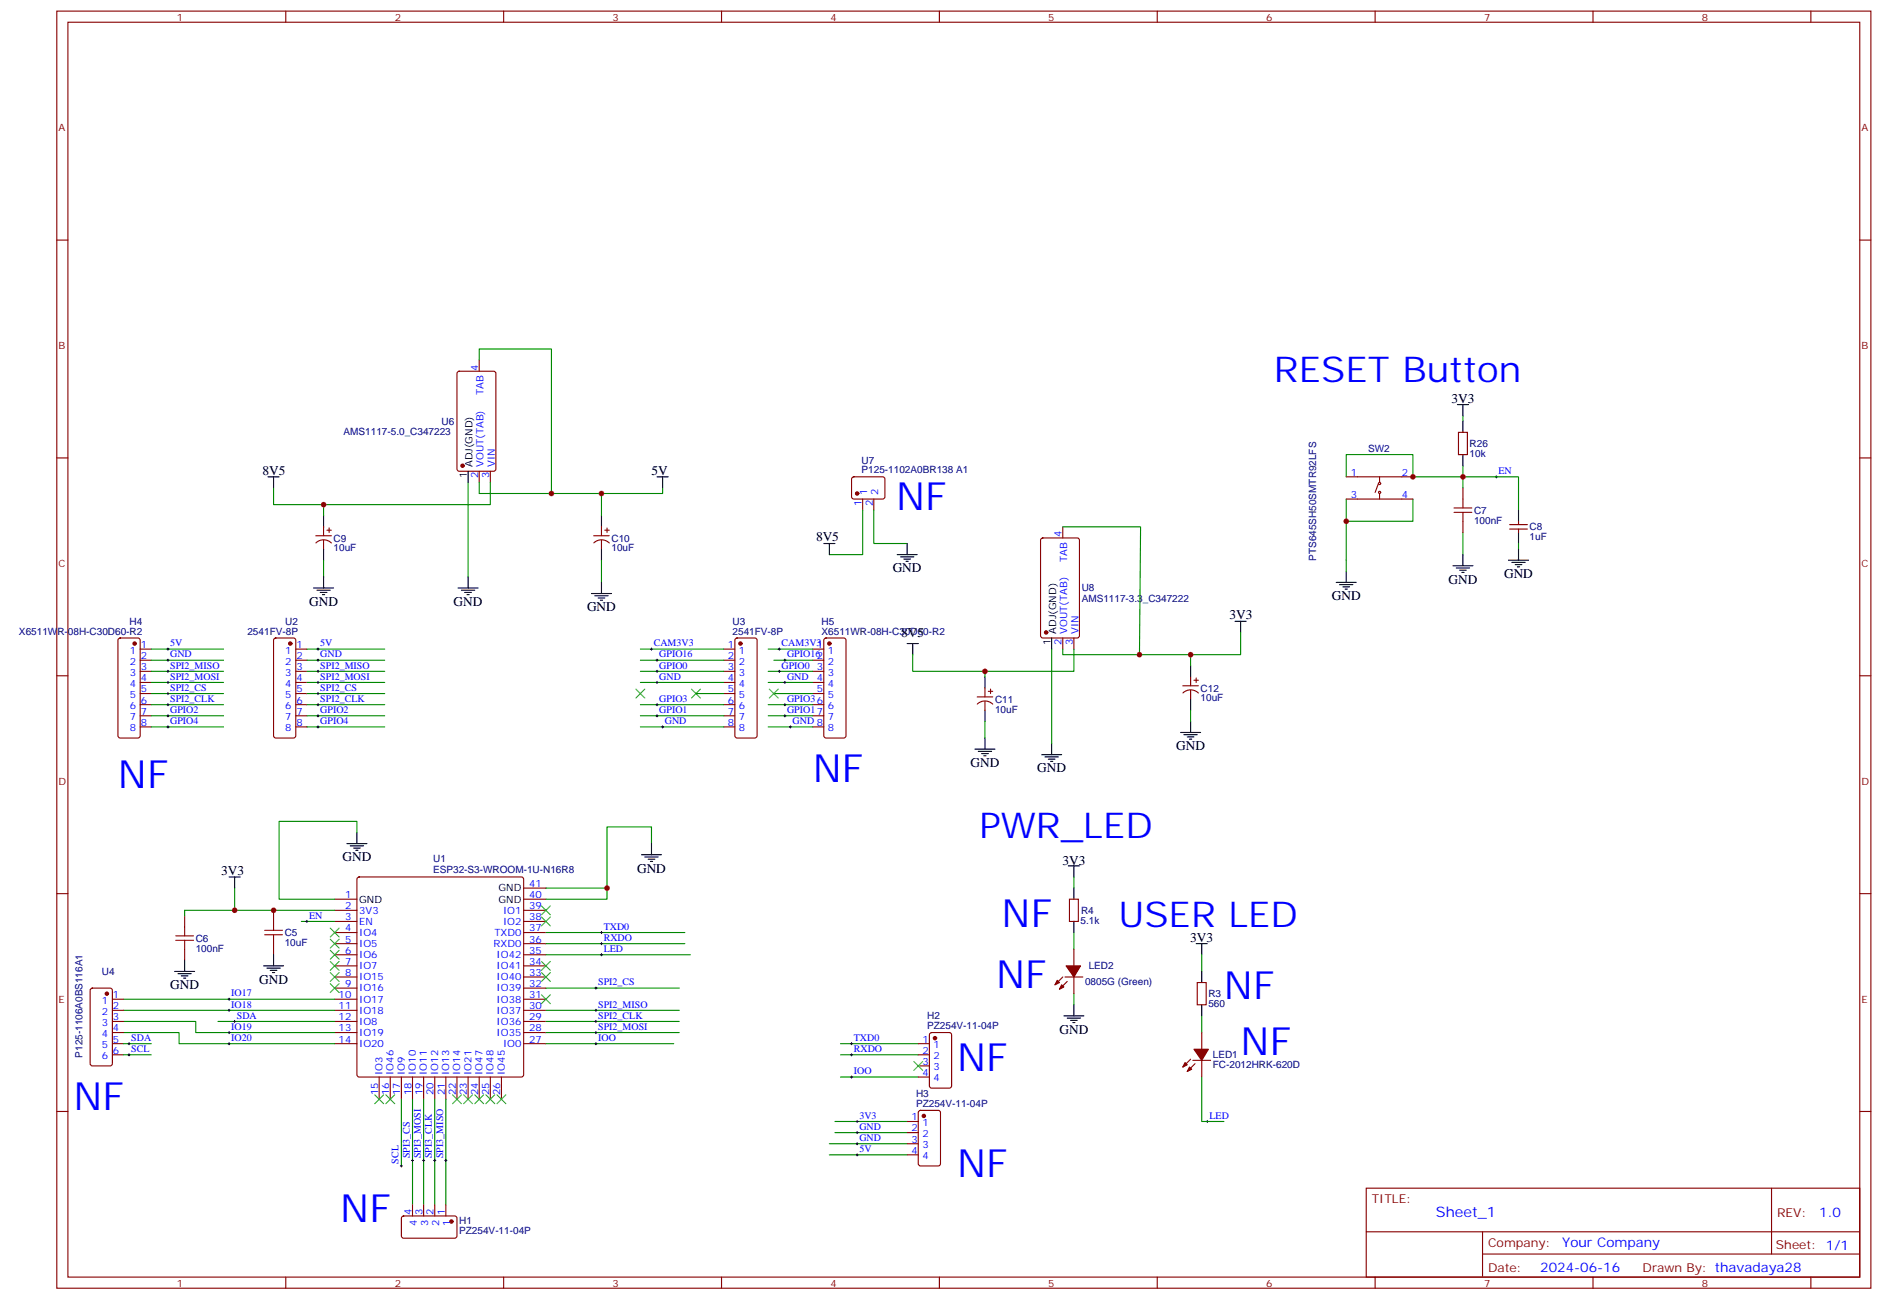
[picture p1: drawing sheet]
<svg xmlns="http://www.w3.org/2000/svg" width="597mm" height="413mm" viewBox="0 0 597 413" stroke-linecap="round" stroke-linejoin="round" font-family="sans-serif">
<g fill="none" stroke="#870000" stroke-width=".35">
<path d="M18 3.5h575.8v405.4h-575.8zM21.6 7.1h568.6v398.2h-568.6zM90.7 3.5v3.6M159.8 3.5v3.6M229 3.5v3.6M298.1 3.5v3.6M367.3 3.5v3.6M436.4 3.5v3.6M505.6 3.5v3.6M574.7 3.5v3.6M18 76.2h3.6M590.2 76.2h3.6"/>
<path d="M145.3 118l.4-.2h11l.6 .5 .1 30.6-.5 .6-11.2 .1-.6-.5-.1-30.6zM152.1 114.3v3.5M462.9 137.2h2.8v7.1h-2.8zM18 145.3h3.6M152.1 149.6v3.5M155.6 149.6v3.5M270.5 151.5l.5-.2 9.4 .1 .4 .6v6l-.7 .4-9.4-.1-.4-.6v-5.7zM273.8 158.4v3.5M277.3 158.4v3.5M427.2 158.4h21.2M427.2 151.3h21.2M437.5 153.5l-1.1 2.8"/>
<path d="M437.8 151.3v1.8M437.8 156.6v1.8M464.3 154.9v3.5M590.2 145.3h3.6M100.2 170h5M100.3 172.3a3.5 3.5 0 0 1 4.9 0M102.7 167.2v2.8M102.7 171.4v2.9M103.8 168.3h1.4M104.5 167.6v1.4M188.4 170h5M188.5 172.3a3.5 3.5 0 0 1 4.9 0"/>
<path d="M190.9 167.2v2.8M190.9 171.4v2.9M191.9 168.3h1.5M192.7 167.6v1.4M330.5 171l.4-.3h11l.6 .5 .1 30.6-.5 .6-11.2 .1-.6-.5-.1-30.6zM337.3 167.2v3.5M464.3 165.5v3.5M479.1 167.9h5.7M479.1 166.5h5.7M481.9 165.5v1M481.9 167.9v1.1M18 214.5h3.6"/>
<path d="M37.7 202.7l.4-.2h5.7l.5 .2 .2 .5v30.3l-.2 .5-.5 .2h-5.7l-.5-.2-.2-.5v-30.3zM44.5 206h3.5M44.5 209.5h3.5M44.5 213.1h3.5M44.5 216.6h3.5M87.1 202.7l.4-.2h5.7l.5 .2 .2 .5v30.3l-.3 .5-.4 .2h-5.7l-.5-.2-.2-.5v-30.3zM93.9 206h3.5M93.9 209.5h3.5M93.9 213.1h3.5M93.9 216.6h3.5M229.7 206h3.5M229.7 209.5h3.5"/>
<path d="M229.7 213.1h3.5M229.7 216.6h3.5M233.5 202.7l.4-.2h5.7l.5 .2 .2 .5v30.3l-.3 .5-.4 .2h-5.7l-.5-.2-.2-.5v-30.3zM257.9 206h3.5M257.9 209.5h3.5M257.9 213.1h3.5M257.9 216.6h3.5M261.7 202.7l.4-.2h5.7l.5 .2 .2 .5v30.3l-.2 .5-.5 .2h-5.7l-.4-.2-.3-.5v-30.3zM312.6 218.4v2.8M313.7 219.4h1.4M314.4 218.7v1.4M337.3 202.5v3.5"/>
<path d="M340.8 202.5v3.5M375.4 217.7h4.9M375.4 219.9a3.5 3.5 0 0 1 4.9 .1M377.9 214.8v2.9M377.9 219.1v2.8M378.9 215.9h1.4M379.6 215.2v1.4M590.2 214.5h3.6M44.5 220.1h3.5M44.5 223.7h3.5M44.5 227.2h3.5M44.5 230.7h3.5"/>
<path d="M93.9 220.1h3.5M93.9 223.7h3.5M93.9 227.2h3.5M93.9 230.7h3.5M229.7 220.1h3.5M229.7 223.7h3.5M229.7 227.2h3.5M229.7 230.7h3.5M257.9 220.1h3.5M257.9 223.7h3.5M257.9 227.2h3.5M257.9 230.7h3.5"/>
<path d="M310.1 221.2h5M310.2 223.5a3.5 3.5 0 0 1 4.9 0M312.6 222.6v2.8M113.5 278.5l.5-.2h51.5l.5 .2 .2 .5v62.1l-.2 .5-.5 .2h-51.5l-.5-.2-.2-.5v-62.1zM18 283.6h3.6M58.6 290.7v3.5M86.8 288.9v3.6M86.8 299.5v3.5M106.2 299.5h7.1M106.2 296h7.1M106.2 292.5h7.1M106.2 288.9h7.1"/>
<path d="M106.2 285.4h7.1M166.2 281.9h7M166.2 299.5h7M166.2 296h7M166.2 292.5h7M166.2 288.9h7M166.2 285.4h7M339.4 285.4h2.8v7.1h-2.8zM590.2 283.6h3.6M28.8 313.8l.5-.2h5.7l.6 .5 .1 23.5-.5 .7h-5.9l-.6-.4-.1-23.6zM35.7 317.1h3.5M58.6 301.3v3.5"/>
<path d="M106.2 317.1h7.1M106.2 313.6h7.1M106.2 310.1h7.1M106.2 306.6h7.1M106.2 303h7.1M166.2 317.1h7M166.2 313.6h7M166.2 310.1h7M166.2 306.6h7M166.2 303h7M337.3 310.1l-2.5 2.5M338 310.1h5.6"/>
<path d="M338.7 311.5l-2.5 2.5M340.8 301.3v5.3M340.8 310.1v5.3M380 311.9h2.8v7h-2.8zM35.7 331.3h3.5M35.7 327.7h3.5M35.7 324.2h3.5M35.7 320.7h3.5M35.7 334.8h3.5M106.2 331.3h7.1M106.2 327.7h7.1M106.2 324.2h7.1"/>
<path d="M106.2 320.7h7.1M166.2 331.3h7M166.2 327.7h7M166.2 324.2h7M166.2 320.7h7M291.4 331.3h3.6M291.4 334.8h3.6M291.4 338.3h3.6M295.2 327.9l.5-.2h5.6l.7 .5v16.5l-.4 .6-5.9 .1-.7-.5v-16.5zM377.9 336.2l-2.5 2.5M378.6 336.6h5.6M379.3 337.6l-2.5 2.5"/>
<path d="M381.4 327.7v5.3M381.4 336.6v5.2M18 352.8h3.6M120.3 341.8v7.1M123.9 341.8v7.1M127.4 341.8v7.1M130.9 341.8v7.1M134.4 341.8v7.1M138 341.8v7.1M141.5 341.8v7.1M145 341.8v7.1M148.6 341.8v7.1"/>
<path d="M152.1 341.8v7.1M155.6 341.8v7.1M159.1 341.8v7.1M287.9 356h3.5M287.9 359.5h3.5M291.4 341.8h3.6M291.7 352.6l.4-.2h5.7l.6 .5 .1 16.5-.5 .6-5.9 .1-.6-.5-.1-16.5zM590.2 352.8h3.6M287.9 363h3.5M287.9 366.5h3.5M433.6 377.1h156.6v28.2h-156.6zM562.2 377.1v20.9"/>
<path d="M127.6 386.1l.5-.2 16.5 .1 .4 .6v6l-.7 .4-16.5-.1-.4-.6v-5.7zM130.9 382.4v3.5M134.4 382.4v3.5M138 382.4v3.5M141.5 382.4v3.5M433.6 391h156.5M470.5 398h119.6M470.5 391v14.1M90.7 405.3v3.6M159.8 405.3v3.6M229 405.3v3.6M298.1 405.3v3.6"/>
<path d="M367.3 405.3v3.6M436.4 405.3v3.6M505.6 405.3v3.6M574.7 405.3v3.6"/>
<circle cx="437.8" cy="156.3" r=".35"/>
<circle cx="437.8" cy="153.5" r=".35"/>
</g>
<g fill="#870000" stroke="#870000" stroke-width=".35">
<path d="M377.5 338.7l.7 .7-1.4 .7z"/>
<path d="M376.1 337.3l.7 .7-1.4 .7z"/>
<path d="M378.9 333h4.6l-2.1 3.6z"/>
<path d="M336.9 312.6l.7 .7-1.4 .7z"/>
<path d="M335.5 311.2l.7 .7-1.4 .7z"/>
<path d="M338.3 306.6h4.6l-2.1 3.5z"/>
<circle cx="92.1" cy="204.3" r=".53"/>
<circle cx="235" cy="204.3" r=".53"/>
<circle cx="143.3" cy="387.7" r=".53"/>
<circle cx="33.9" cy="315.4" r=".53"/>
<circle cx="296.7" cy="329.5" r=".53"/>
<circle cx="293.2" cy="354.2" r=".53"/>
<circle cx="42.7" cy="204.3" r=".53"/>
<circle cx="263.2" cy="204.3" r=".53"/>
<circle cx="272" cy="156.6" r=".53"/>
<circle cx="146.8" cy="147.8" r=".53"/>
<circle cx="332" cy="200.7" r=".53"/>
</g>
<g fill="none" stroke="#008700" stroke-width=".35">
<path d="M152.1 114.3v-3.5h22.9v45.8M464.3 131.9v1.8M148.6 153.1v30M152.1 153.1v3.5h58.2v-1.7M155.6 153.1v7.1h-68.8v-5.3M190.9 156.6v7.1M427.2 158.4v7.1h21.2v-7.1M427.2 151.3v-7h21.2v7h33.5v10.6M464.3 147.8v7.1M102.7 160.2v3.5M102.7 177.8v5.3M190.9 177.8v7.1"/>
<path d="M273.8 161.9v14.1h-10.6M277.3 161.9v10.6h10.6M337.3 167.2h24.7l-.4 40.6M427.2 165.5v15.8M464.3 169v7M481.9 172.5v1.8M48 206h22.9M48 209.5h22.9M48 213.1h22.9M48 216.6h22.9M97.4 206h24.7M97.4 209.5h24.7"/>
<path d="M97.4 213.1h24.7M97.4 216.6h24.7M203.2 206h26.5M203.2 209.5h26.5M203.2 213.1h26.5M203.2 216.6h26.5M243.8 206h14.1M243.8 213.1h14.1M243.8 216.6h14.1M245.6 209.5h12.3M312.6 213.1v1.7M333.8 206v30"/>
<path d="M340.8 206v7.1h-51.1v-5.3M377.9 207.8v3.5M393.7 200.7v7.1h-56.4v-1.8M48 220.1h22.9M48 223.7h22.9M48 227.2h22.9M48 230.7h22.9M97.4 220.1h24.7M97.4 223.7h24.7M97.4 227.2h24.7M97.4 230.7h24.7M203.2 223.7h26.5"/>
<path d="M203.2 227.2h26.5M203.2 230.7h26.5M220.9 220.1h8.8M243.8 223.7h14.1M243.8 227.2h14.1M243.8 230.7h14.1M245.6 220.1h12.3M312.6 229v5.2M377.9 225.4v3.6M113.3 264.2v-3.5h-24.7v24.7h17.6M206.8 267.8v-5.3h-14.1v22.9h-19.5M340.8 278.3v3.6"/>
<path d="M74.5 281.9v7M95.6 292.5h10.6M106.2 288.9h-47.6v1.8M173.2 299.5h44.1M173.2 296h44.1M173.2 281.9h19.5M340.8 296v5.3M39.2 317.1h67M173.2 313.6h42.4M173.2 303h45.9M340.8 315.4v3.5M381.4 303v5.3"/>
<path d="M39.2 320.7h67M39.2 324.2h22.9v3.5h44.1M39.2 327.7h17.6v3.6h49.4M39.2 331.3h8.8M39.2 334.8h8.8M69.2 324.2h37M173.2 327.7h42.4M173.2 320.7h42.4M173.2 324.2h42.4M173.2 331.3h40.6M266.7 331.3h24.7M266.7 334.8h24.7"/>
<path d="M381.4 322.4v5.3M127.4 348.9v21.2M130.9 348.9v33.5M134.4 348.9v33.5M138 348.9v33.5M141.5 348.9v33.5M265 359.5h22.9M265 356h22.9M266.7 341.8h24.7M381.4 341.8v14.2h7M263.2 363h24.7M263.2 366.5h24.7"/>
</g>
<g fill="none" stroke="#000" stroke-width=".32">
<path d="M474.5 151.3h.7M474.9 151v.7M53 206h.7M53 209.5h.7M53 216.6h.7M53 213.1h.7M53.3 205.7v.7M53.3 209.2v.7M53.3 212.7v.7M53.3 216.3v.7M53.3 219.8v.7M100.6 206h.7"/>
<path d="M100.6 209.5h.7M100.6 216.6h.7M100.6 213.1h.7M100.9 205.7v.7M100.9 209.2v.7M100.9 212.7v.7M100.9 216.3v.7M100.9 219.8v.7M206.4 206h.7M206.8 205.7v.7M208.2 209.5h.7M208.2 216.6h.7"/>
<path d="M208.2 213.1h.7M208.5 209.2v.7M208.5 212.7v.7M208.5 216.3v.7M247 206h.7M247 213.1h.7M247.3 205.7v.7M247.3 212.7v.7M248.7 209.5h.7M248.7 216.6h.7M249.1 209.2v.7M249.1 216.3v.7"/>
<path d="M53 230.7h.7M53 227.2h.7M53 223.7h.7M53 220.1h.7M53.3 223.3v.7M53.3 226.8v.7M53.3 230.4v.7M100.6 230.7h.7M100.6 227.2h.7M100.6 223.7h.7M100.6 220.1h.7M100.9 223.3v.7"/>
<path d="M100.9 226.8v.7M100.9 230.4v.7M208.2 227.2h.7M208.2 223.7h.7M208.5 223.3v.7M208.5 226.8v.7M209.9 230.7h.7M210.3 230.4v.7M248.7 227.2h.7M248.7 223.7h.7M249.1 223.3v.7M249.1 226.8v.7"/>
<path d="M250.5 230.7h.7M250.9 230.4v.7M97 292.5h.8M97.4 292.1v.7M190.5 296h.7M190.5 299.5h.7M190.9 295.6v.7M190.9 299.2v.7M72.4 317.1h.7M72.7 316.8v.7M188.8 313.6h.7M189.1 313.3v.7"/>
<path d="M190.5 303h.7M190.9 302.7v.7M40.6 331.3h.7M40.6 334.8h.7M41 330.9v.7M41 334.4v.7M72.4 327.7h.7M72.4 320.7h.7M72.4 331.3h.7M72.7 320.3v.7M72.7 327.4v.7M72.7 330.9v.7"/>
<path d="M74.1 324.2h.7M74.5 323.9v.7M188.8 327.7h.7M188.8 320.7h.7M188.8 324.2h.7M188.8 331.3h.7M189.1 320.3v.7M189.1 323.9v.7M189.1 327.4v.7M189.1 330.9v.7M269.9 331.3h.7M269.9 334.8h.7"/>
<path d="M270.3 330.9v.7M270.3 334.4v.7M269.9 341.8h.7M270.3 341.5v.7M271.7 356h.7M271.7 359.5h.7M272 355.6v.7M272 359.1v.7M382.8 356h.7M383.2 355.6v.7M127 370.1h.7M127.4 369.7v.7"/>
<path d="M130.6 368.3h.7M130.9 367.9v.8M134.1 368.3h.7M134.4 367.9v.8M137.6 368.3h.7M138 367.9v.8M141.1 368.3h.8M141.5 367.9v.8M271.7 363h.7M271.7 366.5h.7M272 362.7v.7M272 366.2v.7"/>
</g>
<g fill="none" stroke="#000" stroke-width=".35">
<path d="M462.5 128.4h3.6M464.3 128.4v3.5M464.3 133.7v3.5M85.1 151.3h3.5M86.8 151.3v3.6M148.6 149.6v3.5M208.5 151.3h3.6M210.3 151.3v3.6M464.3 144.3v3.5M102.7 163.7v3.5M102.7 174.3v3.5M190.9 163.7v3.5"/>
<path d="M190.9 174.3v3.5M261.4 172.5h3.6M263.2 172.5v3.5M284.7 176h6.4M285.8 176.7h4.2M286.8 177.4h2.2M287.5 178.2h.8M287.9 172.5v3.5M461.1 179.6h6.4M464.3 176v3.6M478.8 177.8h6.3M479.8 178.5h4.2"/>
<path d="M480.9 179.2h2.1M481.6 179.9h.7M481.9 161.9v3.6M481.9 169v3.5M481.9 174.3v3.5M99.5 186.6h6.4M100.6 187.3h4.2M101.6 188h2.2M102.3 188.7h.7M102.7 183.1v3.5M145.4 186.6h6.3M146.4 187.3h4.3"/>
<path d="M147.5 188h2.1M148.2 188.7h.7M148.6 183.1v3.5M187.7 188.4h6.4M188.8 189.1h4.2M189.8 189.8h2.1M190.5 190.5h.7M190.9 184.9v3.5M392 197.2h3.5M393.7 197.2v3.5M424.1 184.9h6.3M425.1 185.6h4.3"/>
<path d="M426.2 186.3h2.1M426.9 187h.7M427.2 181.3v3.6M462.2 180.3h4.2M463.2 181h2.1M463.9 181.7h.7M287.9 204.3h3.5M289.7 204.3v3.5M312.6 214.8v3.6M333.8 202.5v3.5M377.9 211.3v3.5M309.4 237.8h6.4"/>
<path d="M310.5 238.5h4.2M311.5 239.2h2.2M312.2 239.9h.7M312.6 225.4v3.6M312.6 234.2v3.6M330.6 239.5h6.3M333.8 236v3.5M374.7 232.5h6.3M375.7 233.2h4.3M376.8 233.9h2.1M377.5 234.6h.7M377.9 221.9v3.5"/>
<path d="M377.9 229v3.5M331.6 240.2h4.3M332.7 240.9h2.1M333.4 241.7h.7M72.7 278.3h3.5M74.5 278.3v3.6M110.1 267.8h6.4M111.2 268.5h4.2M112.2 269.2h2.1M112.9 269.9h.7M113.3 264.2v3.6M203.6 271.3h6.3"/>
<path d="M204.6 272h4.3M205.7 272.7h2.1M206.4 273.4h.7M206.8 267.8v3.5M339.1 274.8h3.5M340.8 274.8v3.5M340.8 281.9v3.5M340.8 292.5v3.5M379.6 299.5h3.6M381.4 299.5v3.5M55.4 308.3h6.4M56.5 309h4.2"/>
<path d="M57.5 309.7h2.2M58.2 310.4h.7M58.6 304.8v3.5M83.6 306.6h6.4M84.7 307.3h4.2M85.8 308h2.1M86.5 308.7h.7M86.8 303v3.6M340.8 318.9v3.5M381.4 308.3v3.6M381.4 318.9v3.5M337.6 322.4h6.4"/>
<path d="M338.7 323.1h4.2M339.8 323.9h2.1M340.5 324.6h.7"/>
</g>
<g fill="none" stroke="#3c3" stroke-width=".35">
<path d="M201.8 218.7l2.8 2.8M204.6 218.7l-2.8 2.8M219.5 218.7l2.8 2.8M222.3 218.7l-2.8 2.8M244.2 218.7l2.8 2.8M247 218.7l-2.8 2.8M104.8 294.6l2.8 2.8M104.8 298.1l2.8 2.8M107.6 294.6l-2.8 2.8M107.6 298.1l-2.8 2.8M171.8 291l2.9 2.9M171.8 287.5l2.9 2.8"/>
<path d="M174.7 291l-2.9 2.9M174.7 287.5l-2.9 2.8M104.8 301.6l2.8 2.8M104.8 305.2l2.8 2.8M104.8 308.7l2.8 2.8M104.8 312.2l2.8 2.8M107.6 301.6l-2.8 2.8M107.6 305.2l-2.8 2.8M107.6 308.7l-2.8 2.8M107.6 312.2l-2.8 2.8M171.8 305.2l2.9 2.8M171.8 308.7l2.9 2.8"/>
<path d="M171.8 315.7l2.9 2.9M174.7 305.2l-2.9 2.8M174.7 308.7l-2.9 2.8M174.7 315.7l-2.9 2.9M290 336.9l2.8 2.8M292.8 336.9l-2.8 2.8M118.9 347.5l2.8 2.8M121.7 347.5l-2.8 2.8M122.4 347.5l2.9 2.8M125.3 347.5l-2.9 2.8M143.6 347.5l2.8 2.8M146.4 347.5l-2.8 2.8"/>
<path d="M147.1 347.5l2.9 2.8M150 347.5l-2.9 2.8M150.7 347.5l2.8 2.8M153.5 347.5l-2.8 2.8M154.2 347.5l2.8 2.8M157 347.5l-2.8 2.8M157.7 347.5l2.8 2.8M160.5 347.5l-2.8 2.8"/>
</g>
<path d="M464.3 158.4v2.8M461.5 162.6h5.6M461.5 161.2h5.6M464.3 162.6v2.9M55.8 298.5h5.6M55.8 297h5.6M58.6 294.2v2.8M58.6 298.5v2.8M84 296.7h5.6M84 295.3h5.6M86.8 292.5v2.8M86.8 296.7v2.8" fill="none" stroke="#a10000" stroke-width=".35"/>
<g fill="#c00">
<circle cx="192.7" cy="281.9" r=".88"/>
<circle cx="74.5" cy="288.9" r=".88"/>
<circle cx="86.8" cy="288.9" r=".88"/>
<circle cx="464.3" cy="151.3" r=".88"/>
<circle cx="448.4" cy="151.3" r=".88"/>
<circle cx="427.2" cy="165.5" r=".88"/>
<circle cx="175" cy="156.6" r=".88"/>
<circle cx="102.7" cy="160.2" r=".88"/>
<circle cx="190.9" cy="156.6" r=".88"/>
<circle cx="312.6" cy="213.1" r=".88"/>
<circle cx="361.6" cy="207.8" r=".88"/>
<circle cx="377.9" cy="207.8" r=".88"/>
</g>
<g font-size="12.3" fill="#00f">
<text x="284.4" y="161.9">NF</text>
<text x="37.4" y="250.1">NF</text>
<text x="257.9" y="248.4">NF</text>
<text x="317.9" y="294.2">NF</text>
<text x="316.1" y="313.6">NF</text>
<text x="388.4" y="317.1">NF</text>
<text x="393.7" y="334.8">NF</text>
<text x="303.8" y="340.1">NF</text>
<text x="23.3" y="352.4">NF</text>
<text x="303.8" y="373.6">NF</text>
<text x="108" y="387.7">NF</text>
</g>
<g font-size="11.3" fill="#00f">
<text x="404.3" y="121.4">RESET Button</text>
<text x="310.8" y="266">PWR_LED</text>
<text x="354.9" y="294.2">USER LED</text>
</g>
<text font-size="4.6" fill="#00f" x="455.7" y="386.1">Sheet_1</text>
<g font-size="4.2">
<text x="460.6" y="128">3V3</text>
<text x="83.3" y="150.6">8V5</text>
<text x="206.8" y="150.6">5V</text>
<text x="259" y="171.8">8V5</text>
<text x="283.3" y="181.7">GND</text>
<text x="459.7" y="185.2">GND</text>
<text x="477.3" y="183.4">GND</text>
<text x="422.7" y="190.5">GND</text>
<text x="98.1" y="192.3">GND</text>
<text x="144" y="192.3">GND</text>
<text x="186.3" y="194">GND</text>
<text x="390.2" y="196.5">3V3</text>
<text x="286" y="202.1">8V5</text>
<text x="373.3" y="238.1">GND</text>
<text x="308" y="243.4">GND</text>
<text x="329.2" y="245.2">GND</text>
<text x="108.7" y="273.4">GND</text>
<text x="337.2" y="274.4">3V3</text>
<text x="70.2" y="277.6">3V3</text>
<text x="202.2" y="276.9">GND</text>
<text x="377.7" y="299.1">3V3</text>
<text x="54" y="314">GND</text>
<text x="82.2" y="312.2">GND</text>
<text x="336.2" y="328.1">GND</text>
</g>
<g font-size="4.2" fill="#00f">
<text x="577.4" y="386.4">1.0</text>
<text x="495.8" y="395.9">Your Company</text>
<text x="488.9" y="403.7">2024-06-16</text>
</g>
<g font-size="3.9" fill="#800">
<text x="435.4" y="381.7">TITLE:</text>
<text x="564" y="386.4">REV:</text>
<text x="472.3" y="395.9">Company:</text>
<text x="563.6" y="396.5">Sheet: 1/1</text>
<text x="472.3" y="403.6">Date:</text>
<text x="521.3" y="403.7">Drawn By: thavadaya28</text>
</g>
<g font-size="3.2" fill="#800">
<text x="56.1" y="6.5">1</text>
<text x="125.3" y="6.5">2</text>
<text x="194.4" y="6.5">3</text>
<text x="263.6" y="6.5">4</text>
<text x="332.7" y="6.5">5</text>
<text x="401.8" y="6.5">6</text>
<text x="471" y="6.5">7</text>
<text x="540.1" y="6.5">8</text>
<text x="18.6" y="41.6">A</text>
<text x="590.8" y="41.6">A</text>
<text x="18.6" y="110.8">B</text>
<text x="590.8" y="110.8">B</text>
<text x="18.6" y="179.9">C</text>
<text x="590.8" y="179.9">C</text>
<text x="18.6" y="249.1">D</text>
<text x="590.8" y="249.1">D</text>
<text x="18.6" y="318.2">E</text>
<text x="590.8" y="318.2">E</text>
<text x="56.1" y="408.3">1</text>
<text x="125.3" y="408.3">2</text>
<text x="194.4" y="408.3">3</text>
<text x="263.6" y="408.3">4</text>
<text x="332.7" y="408.3">5</text>
<text x="401.8" y="408.3">6</text>
<text x="471" y="408.3">7</text>
<text x="540.1" y="408.3">8</text>
</g>
<g font-size="3.2" fill="#00f">
<text x="151.7" y="117.7" transform="rotate(-90 151.7 117.7)">4</text>
<text x="153.5" y="125.4" transform="rotate(-90 153.5 125.4)">TAB</text>
<text x="153.5" y="148.3" transform="rotate(-90 153.5 148.3)">VOUT(TAB)</text>
<text x="157" y="148.3" transform="rotate(-90 157 148.3)">VIN</text>
<text x="151.7" y="151.8" transform="rotate(-90 151.7 151.8)">2</text>
<text x="155.3" y="151.8" transform="rotate(-90 155.3 151.8)">3</text>
<text x="428.8" y="151">1</text>
<text x="444.9" y="151">2</text>
<text x="475.6" y="150.5">EN</text>
<text x="273.4" y="160.6" transform="rotate(-90 273.4 160.6)">1</text>
<text x="275.2" y="157.1" transform="rotate(-90 275.2 157.1)">1</text>
<text x="277" y="160.6" transform="rotate(-90 277 160.6)">2</text>
<text x="278.7" y="157.1" transform="rotate(-90 278.7 157.1)">2</text>
<text x="428.8" y="158">3</text>
<text x="444.9" y="158">4</text>
<text x="336.9" y="170.6" transform="rotate(-90 336.9 170.6)">4</text>
<text x="338.7" y="178.4" transform="rotate(-90 338.7 178.4)">TAB</text>
<text x="338.7" y="201.2" transform="rotate(-90 338.7 201.2)">VOUT(TAB)</text>
<text x="342.2" y="201.2" transform="rotate(-90 342.2 201.2)">VIN</text>
<text x="41.2" y="207.4">1</text>
<text x="44.7" y="205.7">1</text>
<text x="44.7" y="209.2">2</text>
<text x="54" y="208.7">GND</text>
<text x="54" y="205.1">5V</text>
<text x="90.6" y="207.4">1</text>
<text x="94.1" y="205.7">1</text>
<text x="94.1" y="209.2">2</text>
<text x="101.6" y="205.1">5V</text>
<text x="101.6" y="208.7">GND</text>
<text x="207.5" y="205.1">CAM3V3</text>
<text x="209.2" y="208.7">GPIO16</text>
<text x="231" y="205.7">1</text>
<text x="231" y="209.2">2</text>
<text x="234.5" y="207.4">1</text>
<text x="248" y="205.1">CAM3V3</text>
<text x="249.8" y="208.7">GPIO162</text>
<text x="259.2" y="205.7">1</text>
<text x="262.7" y="207.4">1</text>
<text x="336.9" y="204.7" transform="rotate(-90 336.9 204.7)">2</text>
<text x="340.5" y="204.7" transform="rotate(-90 340.5 204.7)">3</text>
<text x="41.2" y="211">2</text>
<text x="41.2" y="214.5">3</text>
<text x="44.7" y="212.7">3</text>
<text x="54" y="212.2">SPI2_MISO</text>
<text x="54" y="215.7">SPI2_MOSI</text>
<text x="90.6" y="211">2</text>
<text x="90.6" y="214.5">3</text>
<text x="94.1" y="212.7">3</text>
<text x="101.6" y="215.7">SPI2_MOSI</text>
<text x="101.6" y="212.2">SPI2_MISO</text>
<text x="209.2" y="215.7">GND</text>
<text x="209.2" y="212.2">GPIO0</text>
<text x="231" y="212.7">3</text>
<text x="234.5" y="211">2</text>
<text x="234.5" y="214.5">3</text>
<text x="248" y="212.2">GPIO0</text>
<text x="249.8" y="215.7">GND</text>
<text x="259.2" y="212.7">3</text>
<text x="262.7" y="211">2</text>
<text x="262.7" y="214.5">3</text>
<text x="41.2" y="218">4</text>
<text x="41.2" y="221.5">5</text>
<text x="44.7" y="216.3">4</text>
<text x="44.7" y="219.8">5</text>
<text x="54" y="219.3">SPI2_CS</text>
<text x="90.6" y="218">4</text>
<text x="90.6" y="221.5">5</text>
<text x="94.1" y="216.3">4</text>
<text x="94.1" y="219.8">5</text>
<text x="101.6" y="219.3">SPI2_CS</text>
<text x="231" y="216.3">4</text>
<text x="231" y="219.8">5</text>
<text x="234.5" y="218">4</text>
<text x="234.5" y="221.5">5</text>
<text x="259.2" y="216.3">4</text>
<text x="259.2" y="219.8">5</text>
<text x="262.7" y="218">4</text>
<text x="262.7" y="221.5">5</text>
<text x="41.2" y="225.1">6</text>
<text x="44.7" y="223.3">6</text>
<text x="44.7" y="226.8">7</text>
<text x="54" y="222.8">SPI2_CLK</text>
<text x="54" y="226.3">GPIO2</text>
<text x="90.6" y="225.1">6</text>
<text x="94.1" y="223.3">6</text>
<text x="94.1" y="226.8">7</text>
<text x="101.6" y="226.3">GPIO2</text>
<text x="101.6" y="222.8">SPI2_CLK</text>
<text x="209.2" y="226.3">GPIO1</text>
<text x="209.2" y="222.8">GPIO3</text>
<text x="231" y="223.3">6</text>
<text x="231" y="226.8">7</text>
<text x="234.5" y="225.1">6</text>
<text x="249.8" y="222.8">GPIO36</text>
<text x="249.8" y="226.3">GPIO17</text>
<text x="262.7" y="225.1">6</text>
<text x="41.2" y="228.6">7</text>
<text x="41.2" y="232.1">8</text>
<text x="44.7" y="230.4">8</text>
<text x="54" y="229.8">GPIO4</text>
<text x="90.6" y="228.6">7</text>
<text x="90.6" y="232.1">8</text>
<text x="94.1" y="230.4">8</text>
<text x="101.6" y="229.8">GPIO4</text>
<text x="211" y="229.8">GND</text>
<text x="231" y="230.4">8</text>
<text x="234.5" y="228.6">7</text>
<text x="234.5" y="232.1">8</text>
<text x="251.6" y="229.8">GND 8</text>
<text x="262.7" y="228.6">7</text>
<text x="262.7" y="232.1">8</text>
<text x="168" y="281.5">41</text>
<text x="109.5" y="285">1</text>
<text x="168" y="285">40</text>
<text x="98.1" y="291.6">EN</text>
<text x="109.5" y="292.1">3</text>
<text x="109.5" y="288.6">2</text>
<text x="114" y="293.5">EN</text>
<text x="114" y="290">3V3</text>
<text x="159.6" y="293.5">IO2</text>
<text x="159.6" y="290">IO1</text>
<text x="168" y="292.1">38</text>
<text x="168" y="288.6">39</text>
<text x="109.5" y="299.2">5</text>
<text x="109.5" y="295.6">4</text>
<text x="114" y="297">IO4</text>
<text x="156.9" y="297">TXD0</text>
<text x="168" y="299.2">36</text>
<text x="168" y="295.6">37</text>
<text x="191.6" y="295.1">TXD0</text>
<text x="191.6" y="298.6">RXDO</text>
<text x="109.5" y="302.7">6</text>
<text x="114" y="304.1">IO6</text>
<text x="114" y="300.6">IO5</text>
<text x="156.6" y="300.6">RXD0</text>
<text x="157.6" y="304.1">IO42</text>
<text x="168" y="302.7">35</text>
<text x="191.6" y="302.2">LED</text>
<text x="109.5" y="309.7">8</text>
<text x="109.5" y="306.2">7</text>
<text x="114" y="311.2">IO15</text>
<text x="114" y="307.6">IO7</text>
<text x="157.6" y="311.2">IO40</text>
<text x="157.6" y="307.6">IO41</text>
<text x="168" y="309.7">33</text>
<text x="168" y="306.2">34</text>
<text x="35.8" y="316.8">1</text>
<text x="73.4" y="316.3">IO17</text>
<text x="107.5" y="316.8">10</text>
<text x="109.5" y="313.3">9</text>
<text x="114" y="314.7">IO16</text>
<text x="157.6" y="314.7">IO39</text>
<text x="168" y="316.8">31</text>
<text x="168" y="313.3">32</text>
<text x="189.8" y="312.7">SPI2_CS</text>
<text x="32.3" y="318.6">1</text>
<text x="32.3" y="322.1">2</text>
<text x="35.8" y="320.3">2</text>
<text x="35.8" y="323.9">3</text>
<text x="73.4" y="319.8">IO18</text>
<text x="75.2" y="323.3">SDA</text>
<text x="107.5" y="323.9">12</text>
<text x="107.5" y="320.3">11</text>
<text x="114" y="321.7">IO18</text>
<text x="114" y="318.2">IO17</text>
<text x="157.6" y="321.7">IO37</text>
<text x="157.6" y="318.2">IO38</text>
<text x="168" y="323.9">29</text>
<text x="168" y="320.3">30</text>
<text x="189.8" y="319.8">SPI2_MISO</text>
<text x="189.8" y="323.3">SPI2_CLK</text>
<text x="32.3" y="325.6">3</text>
<text x="32.3" y="329.1">4</text>
<text x="35.8" y="327.4">4</text>
<text x="73.4" y="326.8">IO19</text>
<text x="107.5" y="327.4">13</text>
<text x="114" y="328.8">IO19</text>
<text x="114" y="325.3">IO8</text>
<text x="157.6" y="328.8">IO35</text>
<text x="157.6" y="325.3">IO36</text>
<text x="168" y="327.4">28</text>
<text x="189.8" y="326.8">SPI2_MOSI</text>
<text x="32.3" y="332.7">5</text>
<text x="35.8" y="330.9">5</text>
<text x="35.8" y="334.4">6</text>
<text x="41.7" y="330.4">SDA</text>
<text x="41.7" y="333.9">SCL</text>
<text x="73.4" y="330.4">IO20</text>
<text x="107.5" y="330.9">14</text>
<text x="114" y="332.3">IO20</text>
<text x="159.6" y="332.3">IO0</text>
<text x="168" y="330.9">27</text>
<text x="189.8" y="330.4">IOO</text>
<text x="271" y="330.4">TXD0</text>
<text x="271" y="333.9">RXDO</text>
<text x="292.8" y="330.9">1</text>
<text x="292.8" y="334.4">2</text>
<text x="296.3" y="332.7">1</text>
<text x="32.3" y="336.2">6</text>
<text x="121.4" y="341.1" transform="rotate(-90 121.4 341.1)">IO3</text>
<text x="124.9" y="341.1" transform="rotate(-90 124.9 341.1)">IO46</text>
<text x="128.4" y="341.1" transform="rotate(-90 128.4 341.1)">IO9</text>
<text x="132" y="341.1" transform="rotate(-90 132 341.1)">IO10</text>
<text x="135.5" y="341.1" transform="rotate(-90 135.5 341.1)">IO11</text>
<text x="139" y="341.1" transform="rotate(-90 139 341.1)">IO12</text>
<text x="142.6" y="341.1" transform="rotate(-90 142.6 341.1)">IO13</text>
<text x="146.1" y="341.1" transform="rotate(-90 146.1 341.1)">IO14</text>
<text x="149.6" y="341.1" transform="rotate(-90 149.6 341.1)">IO21</text>
<text x="153.1" y="341.1" transform="rotate(-90 153.1 341.1)">IO47</text>
<text x="156.7" y="341.1" transform="rotate(-90 156.7 341.1)">IO48</text>
<text x="160.2" y="341.1" transform="rotate(-90 160.2 341.1)">IO45</text>
<text x="271" y="341">IOO</text>
<text x="292.8" y="338">3</text>
<text x="292.8" y="341.5">4</text>
<text x="296.3" y="336.2">2</text>
<text x="296.3" y="339.7">3</text>
<text x="120" y="347.6" transform="rotate(-90 120 347.6)">15</text>
<text x="123.5" y="347.6" transform="rotate(-90 123.5 347.6)">16</text>
<text x="127" y="347.6" transform="rotate(-90 127 347.6)">17</text>
<text x="130.6" y="347.6" transform="rotate(-90 130.6 347.6)">18</text>
<text x="134.1" y="347.6" transform="rotate(-90 134.1 347.6)">19</text>
<text x="137.6" y="347.6" transform="rotate(-90 137.6 347.6)">20</text>
<text x="141.1" y="347.6" transform="rotate(-90 141.1 347.6)">21</text>
<text x="144.7" y="347.6" transform="rotate(-90 144.7 347.6)">22</text>
<text x="148.2" y="347.6" transform="rotate(-90 148.2 347.6)">23</text>
<text x="151.7" y="347.6" transform="rotate(-90 151.7 347.6)">24</text>
<text x="155.3" y="347.6" transform="rotate(-90 155.3 347.6)">25</text>
<text x="158.8" y="347.6" transform="rotate(-90 158.8 347.6)">26</text>
<text x="296.3" y="343.3">4</text>
<text x="272.7" y="355.1">3V3</text>
<text x="272.7" y="358.6">GND</text>
<text x="289.2" y="355.6">1</text>
<text x="289.2" y="359.1">2</text>
<text x="292.7" y="357.4">1</text>
<text x="383.9" y="355.1">LED</text>
<text x="272.7" y="362.1">GND</text>
<text x="272.7" y="365.7">5V</text>
<text x="289.2" y="362.7">3</text>
<text x="292.7" y="360.9">2</text>
<text x="292.7" y="364.4">3</text>
<text x="126.5" y="369.4" transform="rotate(-90 126.5 369.4)">SCL</text>
<text x="130" y="367.6" transform="rotate(-90 130 367.6)">SPI3_CS</text>
<text x="133.6" y="367.6" transform="rotate(-90 133.6 367.6)">SPI3_MOSI</text>
<text x="137.1" y="367.6" transform="rotate(-90 137.1 367.6)">SPI3_CLK</text>
<text x="140.6" y="367.6" transform="rotate(-90 140.6 367.6)">SPI3_MISO</text>
<text x="289.2" y="366.2">4</text>
<text x="292.7" y="367.9">4</text>
<text x="130.6" y="385.8" transform="rotate(-90 130.6 385.8)">4</text>
<text x="132.3" y="389.3" transform="rotate(-90 132.3 389.3)">4</text>
<text x="134.1" y="385.8" transform="rotate(-90 134.1 385.8)">3</text>
<text x="135.9" y="389.3" transform="rotate(-90 135.9 389.3)">3</text>
<text x="137.6" y="385.8" transform="rotate(-90 137.6 385.8)">2</text>
<text x="139.4" y="389.3" transform="rotate(-90 139.4 389.3)">2</text>
<text x="141.1" y="385.8" transform="rotate(-90 141.1 385.8)">1</text>
<text x="142.9" y="389.3" transform="rotate(-90 142.9 389.3)">1</text>
</g>
<g font-size="3.2" fill="#000080">
<text x="109" y="138">AMS1117-5.0_C347223</text>
<text x="140.1" y="134.8">U6</text>
<text x="434.2" y="143.4">SW2</text>
<text x="466.4" y="141.8">R26</text>
<text x="273.4" y="147.2">U7</text>
<text x="466.4" y="145.1">10k</text>
<text x="273.4" y="150.3">P125-1102A0BR138 A1</text>
<text x="467.8" y="166.3">100nF</text>
<text x="467.8" y="163.1">C7</text>
<text x="105.9" y="171.9">C9</text>
<text x="194.1" y="171.9">C10</text>
<text x="485.5" y="171.5">1uF</text>
<text x="485.5" y="168.4">C8</text>
<text x="105.9" y="175">10uF</text>
<text x="194.1" y="175">10uF</text>
<text x="417.8" y="178" transform="rotate(-90 417.8 178)">PTS645SH50SMTR92LFS</text>
<text x="343.3" y="191">AMS1117-3.3_C347222</text>
<text x="343.3" y="187.7">U8</text>
<text x="6" y="201.4">X6511WR-08H-C30D60-R2</text>
<text x="41.1" y="198.3">H4</text>
<text x="78.5" y="201.4">2541FV-8P</text>
<text x="90.5" y="198.3">U2</text>
<text x="232.5" y="201.4">2541FV-8P</text>
<text x="232.5" y="198.3">U3</text>
<text x="260.7" y="201.4">X6511WR-08H-C30D60-R2</text>
<text x="260.7" y="198.3">H5</text>
<text x="381" y="219.5">C12</text>
<text x="315.8" y="226.2">10uF</text>
<text x="315.8" y="223">C11</text>
<text x="381" y="222.6">10uF</text>
<text x="137.5" y="273.6">U1</text>
<text x="137.5" y="277">ESP32-S3-WROOM-1U-N16R8</text>
<text x="342.9" y="293.2">5.1k</text>
<text x="343.1" y="290">R4</text>
<text x="62.1" y="298.9">C6</text>
<text x="90.3" y="297.1">C5</text>
<text x="62.1" y="302.1">100nF</text>
<text x="90.3" y="300.2">10uF</text>
<text x="32.3" y="309.4">U4</text>
<text x="345.5" y="307.7">LED2</text>
<text x="344.3" y="312.6">0805G (Green)</text>
<text x="383.5" y="316.5">R3</text>
<text x="294.2" y="323.5">H2</text>
<text x="383.5" y="319.8">560</text>
<text x="294.2" y="326.7">PZ254V-11-04P</text>
<text x="26.2" y="335.7" transform="rotate(-90 26.2 335.7)">P125-1106A0BS116A1</text>
<text x="384.9" y="335.9">LED1</text>
<text x="384.9" y="339.1">FC-2012HRK-620D</text>
<text x="290.7" y="351.4">PZ254V-11-04P</text>
<text x="290.7" y="348.2">H3</text>
<text x="145.7" y="388.5">H1</text>
<text x="145.7" y="391.6">PZ254V-11-04P</text>
</g>
<g font-size="3.2">
<text x="150" y="148.3" transform="rotate(-90 150 148.3)">ADJ(GND)</text>
<text x="148.2" y="151.8" transform="rotate(-90 148.2 151.8)">1</text>
<text x="335.2" y="201.2" transform="rotate(-90 335.2 201.2)">ADJ(GND)</text>
<text x="333.4" y="204.7" transform="rotate(-90 333.4 204.7)">1</text>
<text x="114" y="286.5">GND</text>
<text x="158.2" y="282.9">GND</text>
<text x="158.2" y="286.5">GND</text>
</g>
</svg>
